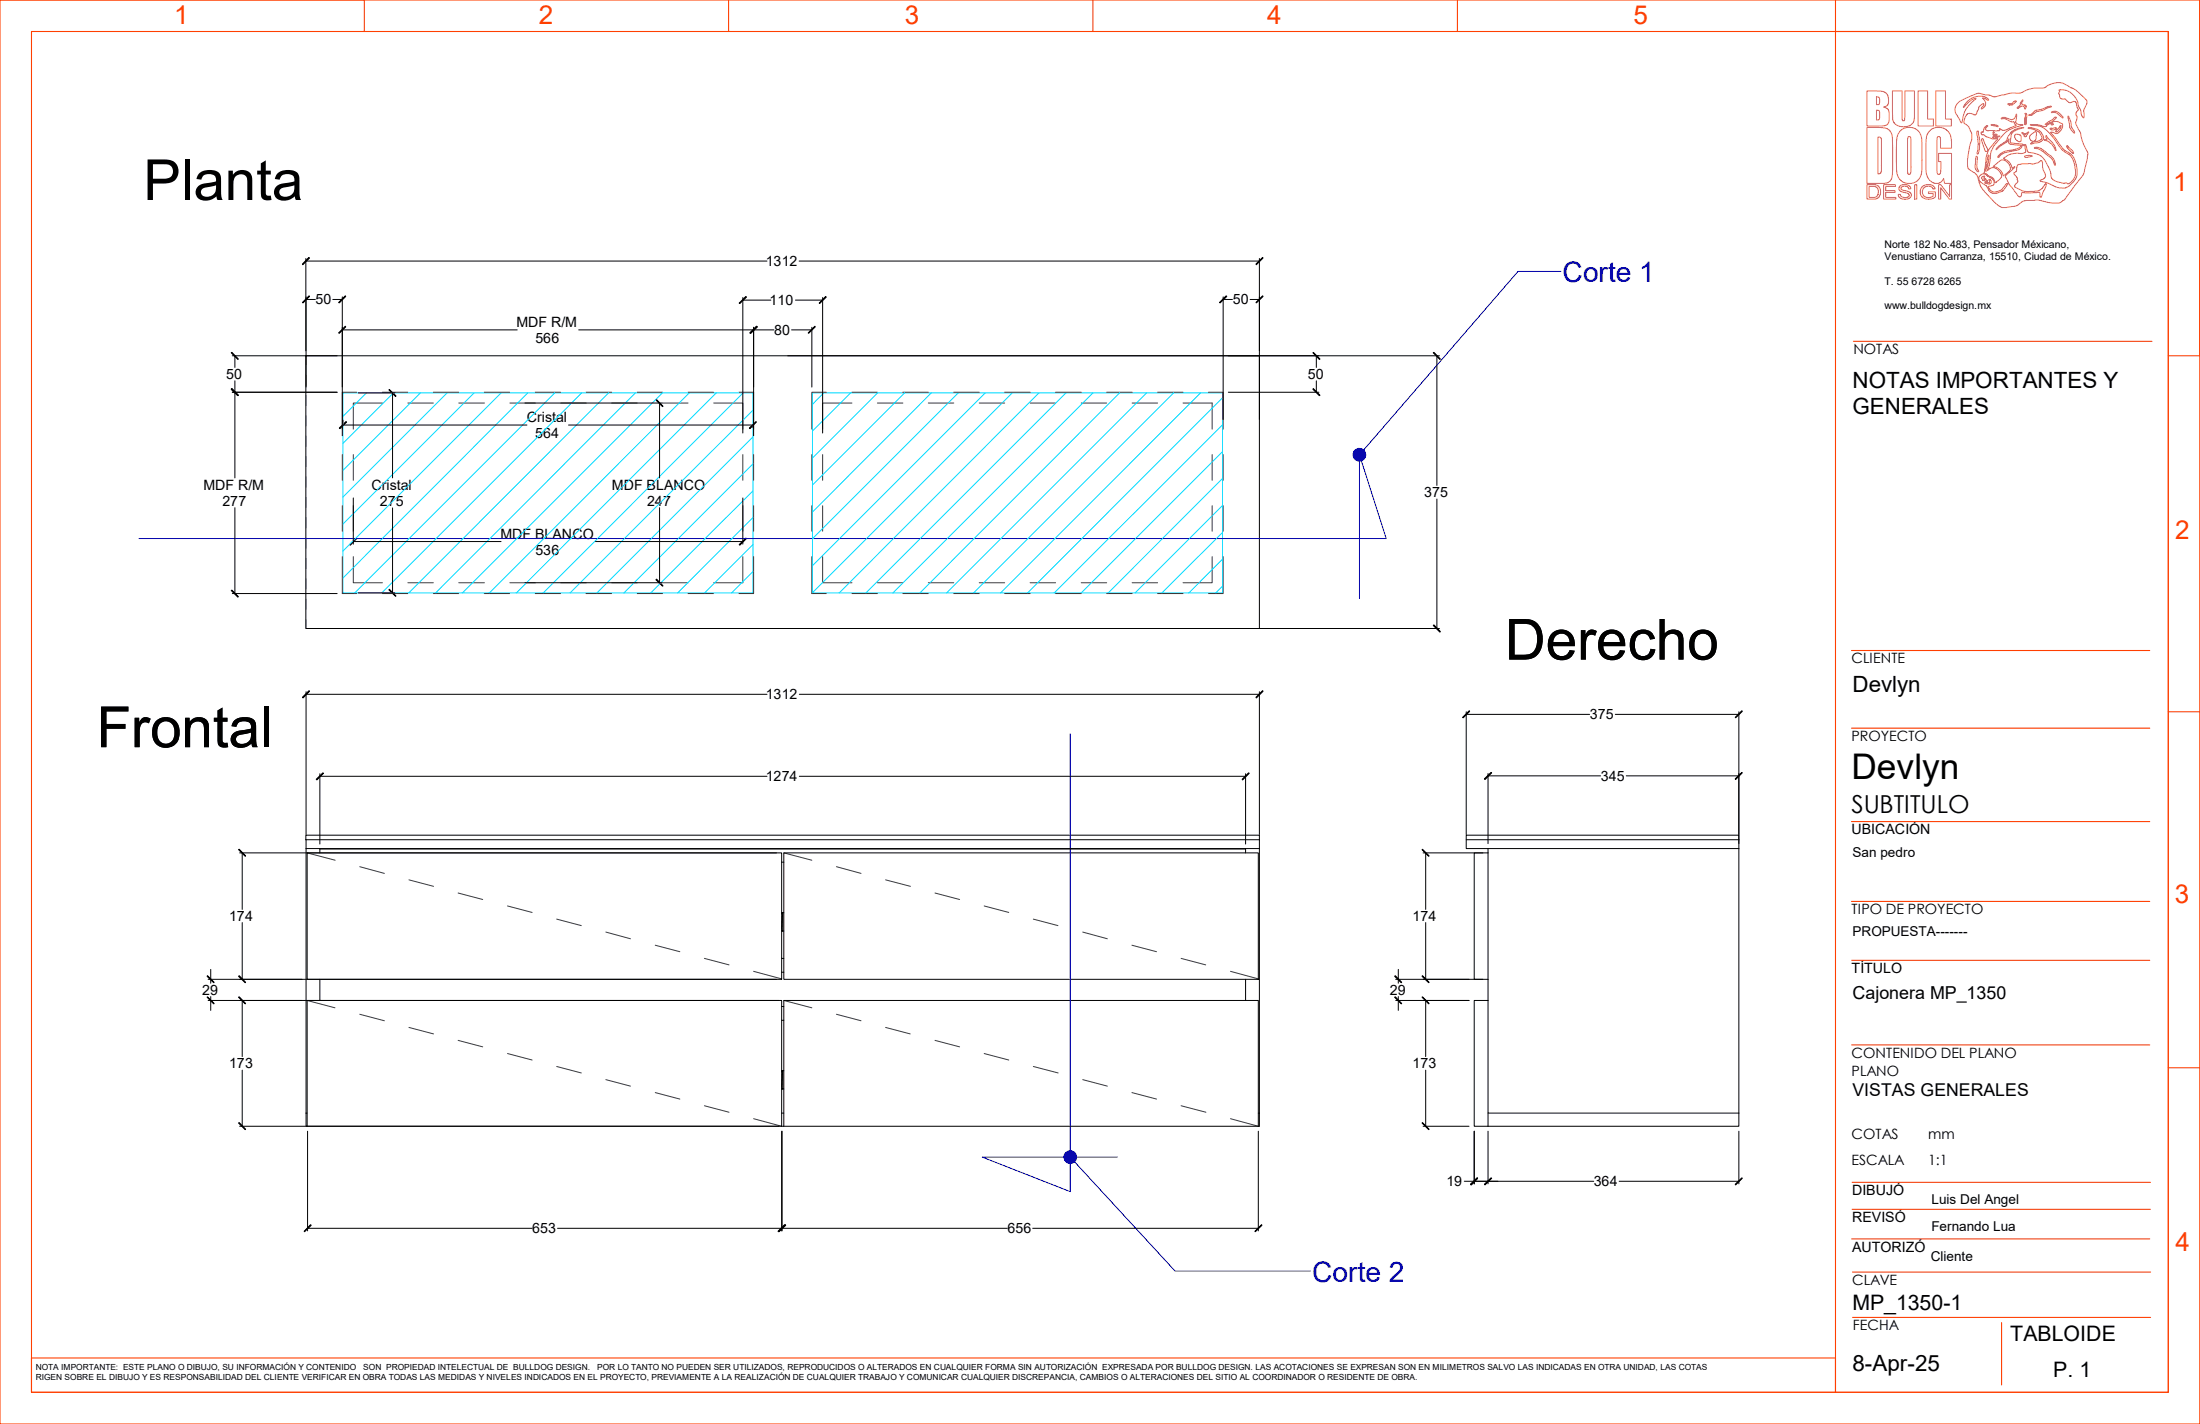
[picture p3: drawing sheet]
<svg xmlns="http://www.w3.org/2000/svg" width="432mm" height="279mm" viewBox="0 0 432 279" stroke-linecap="round" stroke-linejoin="round" font-family="sans-serif">
<g fill="#00f" stroke="#00f" stroke-width=".2">
<circle cx="210.1" cy="227" r="1.26"/>
<circle cx="266.8" cy="89.2" r="1.25"/>
</g>
<g fill="#000" stroke="#000" stroke-width=".2">
<path d="M60.6 50.5l.1 .1-1.3 1.3v-.1z" fill-rule="evenodd"/>
<path d="M60.7 58v.2l-1.2 1.2h-.1z" fill-rule="evenodd"/>
<path d="M67.8 58l.1 .2-1.3 1.2h-.1z" fill-rule="evenodd"/>
<path d="M145.1 59.5l1.3-1.3 .1 .1-1.3 1.3z" fill-rule="evenodd"/>
<path d="M162.1 58.2l.1 .1-1.3 1.3-.1-.1z" fill-rule="evenodd"/>
<path d="M240.7 58l.1 .2-1.3 1.2h-.1z" fill-rule="evenodd"/>
<path d="M246.5 59.4l1.3-1.4 .1 .2-1.3 1.2z" fill-rule="evenodd"/>
<path d="M246.5 51.8l1.3-1.3 .1 .1-1.3 1.3z" fill-rule="evenodd"/>
<path d="M45.5 76.2l1.3 1.4h-.1l-1.3-1.2z" fill-rule="evenodd"/>
<path d="M45.4 69.2l.1-.1 1.3 1.3-.1 .1z" fill-rule="evenodd"/>
<path d="M45.5 76.2l1.3 1.4h-.1l-1.3-1.2z" fill-rule="evenodd"/>
<path d="M66.5 65.3l1.3-1.3 .1 .1-1.3 1.3z" fill-rule="evenodd"/>
<path d="M76.4 76.4l1.3 1.3-.1 .1-1.3-1.3z" fill-rule="evenodd"/>
<path d="M128.7 78.5l.2-.1 1.2 1.3-.1 .1z" fill-rule="evenodd"/>
<path d="M147.2 65.3l1.3-1.3 .1 .1-1.3 1.3z" fill-rule="evenodd"/>
<path d="M147.2 65.3l1.3-1.3 .1 .1-1.3 1.3z" fill-rule="evenodd"/>
<path d="M159.9 64l.1 .1-1.3 1.3-.1-.1z" fill-rule="evenodd"/>
<path d="M257.8 76.2l1.3 1.4h-.1l-1.3-1.2z" fill-rule="evenodd"/>
<path d="M257.7 69.2l.1-.1 1.3 1.3-.1 .1z" fill-rule="evenodd"/>
<path d="M281.3 69.2l.1-.1 1.3 1.3-.1 .1z" fill-rule="evenodd"/>
<path d="M66.6 84l1.3-1.3 .1 .1-1.3 1.3z" fill-rule="evenodd"/>
<path d="M147.1 84l1.3-1.3 .1 .1-1.3 1.3z" fill-rule="evenodd"/>
<path d="M45.4 115.9l.1-.1 1.3 1.3-.1 .1z" fill-rule="evenodd"/>
<path d="M68.6 106.8l1.3-1.2 .1 .1-1.3 1.3z" fill-rule="evenodd"/>
<path d="M76.4 115.6l1.3 1.3-.1 .1-1.3-1.3z" fill-rule="evenodd"/>
<path d="M128.9 113.6l1.2 1.3-.1 .1-1.3-1.3z" fill-rule="evenodd"/>
<path d="M145.1 106.8l1.3-1.2 .1 .1-1.3 1.3z" fill-rule="evenodd"/>
<path d="M60.7 135.5v.1l-1.2 1.3-.1-.1z" fill-rule="evenodd"/>
<path d="M246.5 136.8l1.3-1.3 .1 .1-1.3 1.3z" fill-rule="evenodd"/>
<path d="M281.3 122.7l.1-.1 1.3 1.3-.1 .1z" fill-rule="evenodd"/>
<path d="M287.1 140.8l1.3-1.4 .1 .2-1.3 1.2z" fill-rule="evenodd"/>
<path d="M62.1 152.9l1.3-1.3 .1 .1-1.3 1.3z" fill-rule="evenodd"/>
<path d="M243.8 152.9l1.3-1.3 .1 .1-1.3 1.3z" fill-rule="evenodd"/>
<path d="M291.3 152.8l1.4-1.2h.1l-1.3 1.4z" fill-rule="evenodd"/>
<path d="M340.6 140.8l1.3-1.4 .1 .2-1.3 1.2z" fill-rule="evenodd"/>
<path d="M340.6 152.8l1.3-1.2h.1l-1.3 1.4z" fill-rule="evenodd"/>
<path d="M46.8 166.7l.1-.1 1.3 1.3-.1 .1z" fill-rule="evenodd"/>
<path d="M279.2 166.6l1.3 1.3-.1 .1-1.3-1.3z" fill-rule="evenodd"/>
<path d="M40.7 191.4l1.3 1.3v.1l-1.4-1.2z" fill-rule="evenodd"/>
<path d="M40.7 195.6l1.3 1.3v.1l-1.4-1.3z" fill-rule="evenodd"/>
<path d="M46.8 191.6l.1-.2 1.3 1.3-.1 .1z" fill-rule="evenodd"/>
<path d="M46.8 195.7l.1-.1 1.3 1.3-.1 .1z" fill-rule="evenodd"/>
<path d="M273.9 191.4l1.2 1.3-.1 .1-1.3-1.2z" fill-rule="evenodd"/>
<path d="M273.7 195.7l.2-.1 1.2 1.3-.1 .1z" fill-rule="evenodd"/>
<path d="M279.2 191.4l1.3 1.3-.1 .1-1.3-1.2z" fill-rule="evenodd"/>
<path d="M279.2 195.6l1.3 1.3-.1 .1-1.3-1.3z" fill-rule="evenodd"/>
<path d="M46.8 220.3h.1l1.3 1.3-.1 .1z" fill-rule="evenodd"/>
<path d="M279.2 220.3l1.3 1.3-.1 .1-1.3-1.4z" fill-rule="evenodd"/>
<path d="M288.6 232.4l1.3-1.3 .1 .1-1.2 1.3z" fill-rule="evenodd"/>
<path d="M288.6 232.4l1.3-1.3 .1 .1-1.2 1.3z" fill-rule="evenodd"/>
<path d="M291.3 232.4l1.4-1.3 .1 .1-1.3 1.3z" fill-rule="evenodd"/>
<path d="M340.6 232.4l1.3-1.3 .1 .1-1.3 1.3z" fill-rule="evenodd"/>
<path d="M61 240.3l.1 .1-1.3 1.3-.1-.1z" fill-rule="evenodd"/>
<path d="M152.8 241.6l1.3-1.3 .1 .1-1.3 1.3z" fill-rule="evenodd"/>
<path d="M152.7 241.6l1.3-1.3 .1 .1-1.3 1.3z" fill-rule="evenodd"/>
<path d="M246.3 241.6l1.3-1.3 .1 .1-1.3 1.3z" fill-rule="evenodd"/>
</g>
<g fill="none" stroke="#00dbff" stroke-width=".2">
<path d="M67.3 77.1h80.5v39.2h-80.5zM71.9 77.1l-4.6 4.6M77.2 77.1l-9.9 9.9M82.5 77.1l-15.2 15.2M87.8 77.1l-20.5 20.4M93 77.1l-25.7 25.7M98.3 77.1l-31 31M103.6 77.1l-36.3 36.3M108.9 77.1l-39.3 39.2M114.2 77.1l-39.3 39.2M119.5 77.1l-39.3 39.2M124.7 77.1l-39.2 39.2"/>
<path d="M130 77.1l-39.2 39.2M135.3 77.1l-39.2 39.2M140.6 77.1l-39.3 39.2M145.8 77.1l-39.2 39.2M159.5 77.1h80.4v39.2h-80.4zM161.7 77.1l-2.2 2.2M167 77.1l-7.5 7.5M172.3 77.1l-12.8 12.8M177.5 77.1l-18 18.1M182.8 77.1l-23.3 23.4M188.1 77.1l-28.6 28.6M193.4 77.1l-33.9 33.9"/>
<path d="M198.7 77.1l-39.2 39.2M203.9 77.1l-39.2 39.2M209.2 77.1l-39.2 39.2M214.5 77.1l-39.2 39.2M219.8 77.1l-39.2 39.2M225 77.1l-39.2 39.2M230.3 77.1l-39.2 39.2M235.6 77.1l-39.2 39.2M239.9 78.1l-38.2 38.2M147.8 96.3l-20.1 20M147.8 91l-25.3 25.3M147.8 85.7l-30.6 30.6"/>
<path d="M147.8 80.5l-35.9 35.8M239.9 99.2l-17.1 17.1M239.9 93.9l-22.4 22.4M239.9 88.6l-27.7 27.7M239.9 83.4l-33 32.9M147.8 112.1l-4.2 4.2M147.8 106.8l-9.5 9.5M147.8 101.6l-14.8 14.7M239.9 115l-1.3 1.3M239.9 109.7l-6.6 6.6M239.9 104.5l-11.9 11.8"/>
</g>
<g fill="none" stroke="#3a3a3a" stroke-width=".2">
<path d="M70 77h-2.8v7.2M75.1 79.1h-5.8v5.1M75.1 77h5M80.1 79.1h4.9M85 77h5M90 79.1h5.1M95 77h5M100.1 79.1h5M105 77h5M110.1 79.1h5M115 77h5.1M120.1 79.1h5"/>
<path d="M125.1 77h4.9M130 79.1h5M135 77h5M140.1 79.1h5.7v5.1M145 77h2.9v7.2M162.2 77h-2.9v7.2M167.2 79.1h-5.7v5.1M167.2 77h5M172.2 79.1h5M177.2 77h5M182.2 79.1h5M187.2 77h5"/>
<path d="M192.2 79.1h5M197.2 77h5M202.2 79.1h5M207.2 77h5M212.2 79.1h5M217.2 77h5M222.2 79.1h5M227.2 77h5M232.2 79.1h5.7v5.1M237.2 77h2.9v7.2M67.2 89.2v5M67.2 99.2v5"/>
<path d="M69.3 89.2v5M69.3 99.2v5M145.8 89.2v5M145.8 99.2v5M147.9 89.2v5M147.9 99.2v5M159.3 89.2v5M159.3 99.2v5M161.5 89.2v5M161.5 99.2v5M237.9 89.2v5M237.9 99.2v5"/>
<path d="M240.1 89.2v5M240.1 99.2v5M67.2 109.2v7.3h2.8M69.3 109.2v5.1h5.8M75.1 116.5h5M80.1 114.3h4.9M85 116.5h5M90 114.3h5.1M95 116.5h5M100.1 114.3h5M105 116.5h5M110.1 114.3h5"/>
<path d="M115 116.5h5.1M120.1 114.3h5M125.1 116.5h4.9M130 114.3h5M135 116.5h5M145.8 109.2v5.1h-5.7M147.9 109.2v7.3h-2.9M159.3 109.2v7.3h2.9M161.5 109.2v5.1h5.7M167.2 116.5h5M172.2 114.3h5M177.2 116.5h5"/>
<path d="M182.2 114.3h5M187.2 116.5h5M192.2 114.3h5M197.2 116.5h5M202.2 114.3h5M207.2 116.5h5M212.2 114.3h5M217.2 116.5h5M222.2 114.3h5M227.2 116.5h5M237.9 109.2v5.1h-5.7M240.1 109.2v7.3h-2.9"/>
<path d="M60.3 167.3l5.5 1.5M70.6 170.1l4.8 1.3M80.3 172.6l4.8 1.3M89.9 175.2l4.8 1.3M99.6 177.8l4.8 1.2M153.8 167.3l5.5 1.5M164.2 170.1l4.8 1.3M173.8 172.6l4.9 1.3M183.5 175.2l4.8 1.3M193.2 177.8l4.8 1.2M60.3 196.3l5.4 1.4M70.6 199l4.8 1.3"/>
<path d="M109.3 180.3l4.8 1.3M118.9 182.9l4.8 1.3M128.6 185.5l4.8 1.2M138.3 188l4.8 1.3M147.9 190.6l5.5 1.5M153.8 196.3l5.5 1.4M164.2 199l4.8 1.3M202.8 180.3l4.8 1.3M212.5 182.9l4.8 1.3M222.2 185.5l4.8 1.2M231.8 188l4.8 1.3M241.5 190.6l5.5 1.5"/>
<path d="M80.3 201.6l4.8 1.3M89.9 204.1l4.8 1.3M99.6 206.7l4.8 1.3M109.3 209.3l4.8 1.2M118.9 211.8l4.8 1.3M128.6 214.4l4.8 1.2M138.3 217l4.8 1.2M147.9 219.5l5.5 1.5M173.8 201.6l4.8 1.3M183.5 204.1l4.8 1.3M193.2 206.7l4.8 1.3M202.8 209.3l4.9 1.2"/>
<path d="M212.5 211.8l4.8 1.3M222.2 214.4l4.8 1.2M231.8 217l4.9 1.2M241.5 219.5l5.5 1.5"/>
</g>
<g fill="none" stroke="#8c8c8c" stroke-width=".2">
<path d="M60.1 69.8v1.8M60.1 73.6v2M60.1 77.6v2M60.1 81.6v2M60.1 85.6v2M60.1 89.6v2M60.1 93.6v2M60.1 97.6v2M60.1 101.6v2M60.1 105.6v2M60.1 109.6v2M60.1 113.6v2"/>
<path d="M60.1 117.6v1.9M60.1 121.6v1.7"/>
</g>
<g fill="none" stroke="#000" stroke-width=".2">
<path d="M60 50.7v18.1M60 51.2h90.5M60.1 58.3v17.6M60.1 58.8h1.8M65.3 58.8h1.9M67.2 58.3v27.2M145.8 58.4v26.6M145.8 58.9h5.5M156.1 58.9h5.4M156.8 51.2h90.4M161.5 58.4v26.6M240.1 58.3v24"/>
<path d="M240.1 58.8h1.8M245.4 58.8h1.8M247.2 50.7v31.6M45.6 77h20.6M45.6 69.8h20.6M46.1 69.8v2.3M46.1 74.7v19.1M60 69.8h187.2v53.5h-187.2zM67.2 64.7h34.3M70.3 77.1h7.2M77 77.1v16.7M103 79.1h27"/>
<path d="M113.6 64.7h38.3M129.5 79.1v14.7M147.9 64.2v21.3M154.6 69.8h127.9M155.4 64.7h3.9M159.3 64.2v11.7M241.1 77h17.8M258.4 69.8v2.3M258.4 74.7v2.3M282 69.8v25.4M46.1 99.6v16.9M67.3 82.4v.5"/>
<path d="M67.3 83.4h36.1M69.3 97.7v9.1M77 99.7v16.6M111.6 83.4h36.2v.5M129.5 99.6v14.7M145.8 97.7v9.1M282 97.9v25.4M45.6 116.5h20.6M69.3 106.3h29M70.3 116.3h7.2M103 114.3h27M116.9 106.3h28.9"/>
<path d="M60.1 135.7v28M60.1 136.2h90.4M154.6 123.3h127.9M156.9 136.2h90.3M247.2 135.7v28M287.8 139.7v24M341.3 139.7v78.7M62.8 151.8v13.8M62.8 152.3h87.7M156.9 152.3h87.6M244.5 151.8v13.8M287.8 140.2h24.2"/>
<path d="M292.1 151.8v13.7M292.1 152.2h22.1M317 140.2h24.3M319.2 152.2h22.1M47 167.3h105.4M47.5 167.3v11.1M60 163.9h187.2v.9h-187.2zM60.1 166.5h187.1M60.1 164.8v53.6M60.3 167.3h93.1v24.9h-93.1zM62.8 166.5v.8M62.8 166.6h181.7"/>
<path d="M153.4 179.1h.2v3.6M153.4 179.3l.2-.2-.2 3.1M153.4 169.2h.4M153.6 179.1h.2M153.8 167.3h93.2v24.9h-93.2zM244.5 166.5v.8M247.2 164.8v56.2h-200.2M279.3 167.3h11.7M279.8 167.3v11.1M287.8 164.8h53.5v-.9h-53.5v2.6h4.3M292.1 167.3h-2.8v24.9h2.8M292.1 166.5h49.2"/>
<path d="M292.1 166.5v29.8M40.9 196.3h112M40.9 192.2h111.5M41.4 190.2v2.7M41.4 195.5v2.7M47.5 181v11.2M47.5 196.3v11M62.8 196.3h-2.5v24.7h-.2v-2.6M62.8 196.3h90.6v24.7M62.8 196.3h.1M62.8 192.2v4.1M153.4 182.5l.2 .2h-.2h.4"/>
<path d="M153.4 190.8h.4M153.4 188h.4M153.4 197.5h.4M244.5 192.2v4.1M273.9 196.3h14.4M273.9 192.2h17.1M274.4 190.2v2.7M274.4 195.5v2.7M279.8 181v11.2M279.8 196.3v11M292.1 196.3v22.1h49.2M292.1 196.3h-2.8v24.7h2.8"/>
<path d="M47.5 210v11M60.1 218.4h.2M153.4 213.4l.2 .3h-.2h.4M153.4 210.3l.2-.2-.2 3.2M153.4 210.1h.2v3.6M153.4 218.4h.4M153.4 200.2h.4M153.6 210.1h.2M247 218.4h.2M279.8 210v11M292.1 218.4v2.6M341.3 218.4v2.6h-49.2"/>
<path d="M60.4 222v19.5M153.4 222v19.5M153.5 222v19.5M153.8 221v-24.7h93.2v24.7M247 222v19.5M279.3 221h9M287.4 231.8h25.4M289.3 222v10.3M292.1 222v10.3M317.8 231.8h23.5M341.3 222v10.3M60.4 241h44"/>
<path d="M109.4 241h88.3M202.7 241h44.3"/>
</g>
<path d="M306.4 53.3h-8.5l-31.1 35.9M27.3 105.7h244.8l-5.3-16.5v28.2M210.1 144v89.8l-17.3-6.8h26.5M210.1 227l20.5 22.4h26.6" fill="none" stroke="#00f" stroke-width=".2"/>
<g fill="none" stroke="#c66" stroke-width=".2">
<path d="M366.4 17.8l3 .1 .6 .2 .5 .5 .2 .8-.1 1.1-.3 .3-.6 .2 .7 .3 .4 .5v1.8l-.1 .4-.4 .5-.9 .2h-3zM368.3 19h.1a.55 .55 0 0 1 .5 .8v.4a.32 .32 0 0 1-.4 .3h-.2zM371.4 17.8h1.9v5.5a.3 .3 0 0 0 .3 .4 .3 .3 0 0 0 .2-.5l.1-5.4h1.9l-.1 5.8-.2 .5-.6 .5-1.1 .3-.9-.1-.7-.3-.4-.3-.3-.6zM376.5 17.8h1.8v5.6h1.2v1.3h-3zM379.9 17.8h1.9v5.6h1.2v1.3h-3.1zM384.6 19.9l3.6-1.6 1.5 .3 .9 .1 1 .3 2.9-.7h2l1.3-.6 1.2-.4 2.3-.1 .7-.5a4.1 4.1 0 0 1 2.6-.4l2.9 1.4 2 1.9 .1 .7-.6 1.2v1.6l-.4-.5-.2-1-.4-.7-.2-1-.6-1-1.2-1-.4-.2-1-.1a.23 .23 0 0 0-.4 0 .23 .23 0 0 0 .1 .3l-.2 .5 .3 .9 .9 .1 .8 .8 .9-.3 .4 .1 .4 1.2a.46 .46 0 0 1-.2 .7l-.1 .7 .2 .5-.3 1.2 1 1.9a6 6 0 0 0 .8 2.5l.5 1.2 .1 .5-.9 3.8-3.6 4.9-.9 .7h-.5a10.1 10.1 0 0 1-3.7-.5l-2.8 .1-1.9 1.1-1.7 .2h-1l-1-.7-2.2-2.3-.9-1.3-.8-2.2-1.7-1.2v-1.6l.4-2.7 .4-1.3v-1.2l-.6-1.3-.9-.7v-.7l.4-.9 .4-.3h.6l.6 .3 .3-.1 .7-1.6 .6-.5a.21 .21 0 0 1 .3 0 .21 .21 0 0 1-.1 .3l-.4 .7 .6-.4 .2-.5v-.4l-.6-.9h.3l.7 .5 .2-.1v-.2l-1-.5h-1.1l-.9 .2-.9 .6-.6 .6-.4 .8 1.5-1.5 .9-.3-.8 .8a5 5 0 0 0-1.6 2.5l-.3 1.4-.2 .1-1-1.8-.2-.6 .1-.9zM397 19.6v.3l-.2 .4 .2 .2 .5 .2 .2 .2-.1 .2a.19 .19 0 0 1-.2 .2 .19 .19 0 0 1-.1-.3l-.6-.2-.5 .4a.15 .15 0 0 1-.2 .1 .15 .15 0 0 1-.1-.2 .15 .15 0 0 1 .2-.1l.4-.4v-.4zM366.4 25l3.7 .1 .6 .3 .6 .8 .1 .9 .1 1.8-.1 5.3-.2 1.1-.7 .6-.6 .1h-3.5zM366.4 36.2h1.7l.8 .5 .2 .5v.7l-.2 .7-.3 .3-.6 .2h-1.6zM366.9 36.6h1.1l.5 .3 .2 .9-.1 .5-.3 .3-.3 .1h-1.1zM368.3 21.6h.1a.41 .41 0 0 1 .5 .5v1.2l-.3 .2h-.3zM368.6 26.9l.5 .1 .2 .3v6.2l-.1 .4-.4 .2h-.2z"/>
<path d="M369.7 36.2h2.3v.4h-1.9v.8h1.8v.4h-1.8v.9h2v.4h-2.4zM372.9 36.5l.5-.3h.8l.7 .5 .1 .3-.4 .1-.1-.4-.5-.2-.6 .1-.3 .3 .1 .3 1.4 .4 .5 .3v.6l-.3 .4-1 .2-.6-.1-.5-.3-.1-.6h.4l.2 .5 .6 .2 .6-.1 .3-.3v-.3l-.2-.2-1.3-.3-.4-.3-.1-.5zM373 25.7l.5-.5 .6-.1h1.4l.5 .2 .6 .5 .5 1.2v7l-.2 .7-.4 .6-1.1 .6-1.1 .1-.9-.3-.5-.5-.6-1.1-.1-6.4 .2-1.1zM374.5 26.8a.37 .37 0 0 1 .5 .1 .37 .37 0 0 1 .1 .4l-.1 6.7a.3 .3 0 0 1-.4 .2 .3 .3 0 0 1-.2-.4v-6.5zM375.8 36.2h.4v2.9h-.4zM377.1 36.7l1-.5h.8l.5 .2 .4 .6-.4 .1-.2-.4-.5-.2h-.5l-.5 .2-.3 .6-.1 .6 .5 .7 .8 .2 .8-.3v-.5h-.9v-.4h1.4v1.1l-.5 .2-.8 .2-1.2-.3-.5-.8v-.7zM379 25.4l.6-.3 1-.1 .9 .1 .7 .5 .7 1 .1 2.5h-2.1l-.1-1.9a.34 .34 0 0 0-.3-.4 .34 .34 0 0 0-.3 .5v6.6a.37 .37 0 0 0 .5 .3 .37 .37 0 0 0 .2-.5l.1-2h-.5v-1.6h2.5v5.9h-1.3l-.2-1-.6 .8-.5 .2-.8-.1-.8-.5-.5-.7-.3-1.6v-5.7l.2-1zM380.5 36.2h.4l1.8 2.3v-2.3h.3v2.9h-.4l-1.7-2.3v2.3h-.4zM387.8 30.8a.18 .18 0 0 1 .3-.1 .18 .18 0 0 1 0 .3l-.1 1.6 .3 .8a.18 .18 0 0 1 0 .3 .18 .18 0 0 1-.3-.1l-.4-.7zM388 25.7h.3l.1 .8a6.3 6.3 0 0 1 0 3.3l-.1 .2a.16 .16 0 0 1-.1 .2 .16 .16 0 0 1-.2-.2l.3-1.6zM388.5 34.6l.5-.4 .5-.1 1.4 .8 .4 .6 .1 .6-.2 .3-.7 .1a.22 .22 0 0 0-.3 .2 .22 .22 0 0 0 .2 .3l.7 .6h.8l1-.3 .8-1.1a.17 .17 0 0 1 .2-.2 .17 .17 0 0 1 .1 .3l-1 1.2-1.3 .5-.6-.1-.7-.5-.6-1-1.2-.8-.2-.3zM389 34.7l.4-.2 .2 .2a.33 .33 0 0 0-.1 .5l.2-.1 .2 .3a.17 .17 0 0 1 .2 .2 .17 .17 0 0 1-.2 .1 .17 .17 0 0 1-.2-.1l-.6-.3-.2-.3z"/>
<path d="M389 27.2l.3 .1 .3 .9 .6 1.1-.1 .2a.29 .29 0 0 1-.2 .2 .29 .29 0 0 1-.3-.2l-.7-2zM389.6 24.9l.4-.3 .1 .1-.4 .6v.2l.4 .2h2.3l.1-.5 .4 .3 .6 .1 2.2-1-.3-.3a.34 .34 0 0 0-.1-.4 .34 .34 0 0 0-.5 0l-1.1-.6h-.6a.18 .18 0 0 1-.2 .1 .18 .18 0 0 1-.1-.2 .18 .18 0 0 1 .2-.1l.6-.1 1.3 .5 .5-.2 .4-.9v.5l-.2 1 .1 .3 .6 .3 .7-.1v.2l-2 .6-1 .5-.8 .7-1.9 2.2-.6 1.3-.4 3.2a.19 .19 0 0 1-.3 .2 .2 .2 0 0 1 0-.4l.3-1.4 .1-1.1-.2 .1-.1 .6-.4 2.5 1.1-.7h.6l.9 .5 .6 .9-.1 .5-1 1-.2 .1-.3-.8-.3-.3-.7-.3-.6-.5h-.3l.3-1.4 .1-1.5 .4-1.5 1.9-2.4-1 .1-1-.4-.8-.5a.31 .31 0 0 1-.4-.1 .31 .31 0 0 1 .1-.4 .2 .2 0 0 0 .3 0 .2 .2 0 0 0 0-.3zM389.6 35.8l.7 .1a.38 .38 0 0 0 .1-.7h.2l.2 .3-.1 .5-.5 .1-.6-.1zM390.2 29.6h.1M390.8 24.5h.7l.5 .1 .2 .2zM391.2 26.3l.4 .1a.21 .21 0 0 1 .3-.1 .21 .21 0 0 1 0 .4 .21 .21 0 0 1-.3-.1h-.3zM391.2 26.8l1.3-.1-.1 .1-.8 .3h-.4zM391.3 32.6l1.4-1.1 .5-.1 .9 .5 .4 .7 .1 .6-.3 .5-1.2 .8-.3-.9-.8-.7-.8-.2zM392.6 30.2l.7-.4 2.4-.5 1.1-.6-.3 .5-.4 .2-2.7 .6-1.1 .8a.15 .15 0 0 1-.1 .1 .15 .15 0 0 1-.2-.2 .15 .15 0 0 1 .2-.1zM394.1 20.4h.7l.5-.5a.2 .2 0 0 1 .2-.1 .2 .2 0 0 1 .2 .2l-.8 .6h-.6zM394.7 25.9l1-.6 1.5-.3-1.5 .5-.8 .6-.2 .4-.1 1.5 3 .4 .5 1.4 1.9 .5 .6 .3 .7 .7 1 1.8 .3 1.7 .2 .3 1.1 .6 1.1 .3 .7-.1a.73 .73 0 0 0 .9-.3l.5-.7 .3-.7-.2-2-.5-1.3-.6-.6-1.5-1-1.4-2.1-1.8-1.8-.9-.6-1.9-.2-.1-.1h1.5l1.5 .3 1.5-.9 .8-.1 .4 .2a.73 .73 0 0 1 .6 .5 .73 .73 0 0 1-.2 .8l-.3 .6-.4 .3h-.4l-.7-.3-.3 .1 2.5 3.3 1.6 1.1 .6 1a5.9 5.9 0 0 1 .4 3.3l-.7 1.1-.8 .7-.7 .4-1.5-.1-2.2-.9-1.2-.3-.1-.2 .7-.3 .4-.5-.1-.5-.4-.9-.1-1.4a.24 .24 0 0 0-.2-.2 .24 .24 0 0 0-.3 0l-.4 .4-1 .2-.8-.1-1.8 .2a.8 .8 0 0 0-.6 1l-.1 .4-.4 .2 .1 .3 .5 .7v.4l.2 .2-.6 .7a.31 .31 0 0 0-.1 .3 .31 .31 0 0 0 .2 .3l1.3 .7h.4h2.5l1-.5 .6-.9h.3l-1.1 2.6-.2-.1-.1-.9-3.1 .1a.36 .36 0 0 0-.4 .1 .36 .36 0 0 0-.1 .4v.2a.35 .35 0 0 1-.6-.1l-1.7-2.2-.8-1.5 1.9-2-.6 .3-.1-.5-.5-.8-1.1-.6 1.4-.9 1.1-.1h1.1l.7-.2 .1-.1-.1-1.2-3-.3-.2-.3v-.7l-.4 .6-2.1 1.5 .5-.8 1.5-1 .4-.9zM395.5 26.5l.6-.2 .5 .3 .1 1-.1 .2h-.4l-.4-.2-.4-.6z"/>
<path d="M396.8 26l.8 .3 .5-.4-.3 .5a.34 .34 0 0 1-.3 .4 .34 .34 0 0 1-.3-.4zM397.3 26.7l.1 .1zM397.3 26.2h.1M397.4 20.7h.1M397.4 26.8h.1M397.4 21.3h.1M397.4 23.6l.1 .4zM397.4 26.3h.1M397.4 30.6l.7-.1 .8 .1-.9 .2a.32 .32 0 0 1-.4 .1 .32 .32 0 0 1-.2-.3zM397.5 26.3h.1M397.5 24.3v.1zM397.5 23.2l-.1 .4z"/>
<path d="M397.5 24.4h.1M397.5 21.3h.1M397.5 26.8h.1M397.5 23.1h.1M397.5 20.7l.1 .1zM397.5 22.2l.3 .2-.2 2.1-.1-.1-.1-.5zM397.6 26.8h.1M397.6 20.8l.1 .1zM397.6 26.2h.1M398.1 25.1h.7l1.3 .4 .6 .5 .4 .8v.5l-.6 .6-1.6 .3a.16 .16 0 0 1-.2 .1 .16 .16 0 0 1-.1-.2 .16 .16 0 0 1 .1-.1l1.6-.4 .4-.3 .1-.4-.7-1.1zM398.2 22.5l.5-.1 .9-.8 1.2-.2 1.3-.5h.5l-1.8 .8-1 .2-.9 .7h-.7zM398.4 26.6l.9-.7a.26 .26 0 0 1 .3 0 .26 .26 0 0 1 .1 .3l-.1 1-.3 .5h-.5l-.3-.3-.1-.2z"/>
<path d="M399.3 29l.4-.1 .7 .1 2.1 1.6 .7 .8 .2 .9h-.2l-.3-.9-.5-.6-1.5-1.1-.8-.5-.7-.1zM401.4 24.4l1.4-.9 .3-.3a.24 .24 0 0 1 .3-.2 .24 .24 0 0 1 .2 .2l-.7 .6-1.1 .6zM401.5 26.6l1.7 1.8 .3 1.1-.9-1.3-.6-.5-.8-.2 .6-.2-.3-.4zM402.4 25.1h.9a.18 .18 0 0 1 .3 0 .18 .18 0 0 1-.2 .3l-.8 .1-.2-.2zM402.6 24.4l.1-.1a.15 .15 0 0 1 .1-.1 .15 .15 0 0 1 .2 .2 .15 .15 0 0 1-.2 .1zM402.6 22l.3-.2h.7l.9 .6 .4 .7-.1 .1-1.3-1.1zM404.3 24.8l.2-.2v.5l-.8 .8a.2 .2 0 0 1-.2-.2 .2 .2 0 0 1 .2-.2l.4-.4zM405.6 28.6h.2l1.1 1.1 .1 .4-1.3-1.1zM405.9 22.8l.5 1.1 .1 .9 .6 1 .1 .3-1-1.1z"/>
<circle cx="391.3" cy="26" r=".13"/>
</g>
<g fill="none" stroke="#ff3f00" stroke-width=".21">
<path d="M0 0h431.8v279.4h-431.8zM0 0h71.5v6.2M6.2 6.2h419.4v267h-419.4zM143 0v6.2M214.5 0v6.2M286 0v6.2M360.3 6.2h65.3v267h-65.3zM360.3 0v6.2M431.8 0v69.8h-6.2M363.8 67h58.6M363.4 127.6h58.5M425.6 139.7h6.2"/>
<path d="M363.4 142.9h58.5M363.4 161.2h58.5M363.4 176.9h58.5M363.4 188.4h58.5M363.4 205h58.5M425.6 209.5h6.2M363.5 232h58.6M363.5 237.3h58.6M363.4 243.1h58.5M363.6 258.5h58.5M363.6 249.6h58.5M392.9 259.5v12.2"/>
<path d="M6.2 266.4h354.1v6.8h-354.1z"/>
</g>
<g font-size="11.1">
<text x="28.1" y="39.2">Planta</text>
<text x="295.4" y="129.4">Derecho</text>
<text x="18.9" y="146.6">Frontal</text>
</g>
<text font-size="6.9" x="363.4" y="152.8">Devlyn</text>
<g font-size="5.5" fill="#00f">
<text x="306.7" y="55.3">Corte 1</text>
<text x="257.5" y="251.5">Corte 2</text>
</g>
<g font-size="5.1" fill="#ff3f00">
<text x="34.2" y="4.7">1</text>
<text x="105.8" y="4.7">2</text>
<text x="177.6" y="4.7">3</text>
<text x="248.7" y="4.7">4</text>
<text x="320.6" y="4.7">5</text>
<text x="426.5" y="37.5">1</text>
<text x="426.9" y="105.8">2</text>
<text x="426.8" y="177.2">3</text>
<text x="427" y="245.5">4</text>
</g>
<text font-size="4.9" x="363.4" y="159.6">SUBTITULO</text>
<g font-size="4.4">
<text x="363.6" y="76.2">NOTAS IMPORTANTES Y</text>
<text x="363.6" y="81.3">GENERALES</text>
<text x="363.6" y="135.8">Devlyn</text>
<text x="363.6" y="269.1">8-Apr-25</text>
</g>
<g font-size="4.2">
<text x="363.6" y="257">MP_1350-1</text>
<text x="394.5" y="263.2">TABLOIDE</text>
<text x="403" y="270.1">P. 1</text>
</g>
<g font-size="3.5">
<text x="363.6" y="195.9">Cajonera MP_1350</text>
<text x="363.6" y="215">VISTAS GENERALES</text>
</g>
<g font-size="2.8">
<text x="150.3" y="52.2">1312</text>
<text x="61.9" y="59.7">50</text>
<text x="151" y="59.9">110</text>
<text x="242" y="59.7">50</text>
<text x="101.3" y="64.1">MDF R/M</text>
<text x="151.9" y="65.7">80</text>
<text x="105.1" y="67.3">566</text>
<text x="363.8" y="69.5">NOTAS</text>
<text x="44.4" y="74.4">50</text>
<text x="256.7" y="74.4">50</text>
<text x="103.4" y="82.8">Cristal</text>
<text x="105" y="86">564</text>
<text x="39.9" y="96.1">MDF R/M</text>
<text x="43.6" y="99.3">277</text>
<text x="72.9" y="96.1">Cristal</text>
<text x="74.5" y="99.3">275</text>
<text x="120.1" y="96.1">MDF BLANCO</text>
<text x="127" y="99.3">247</text>
<text x="279.5" y="97.6">375</text>
<text x="98.2" y="105.7">MDF BLANCO</text>
<text x="105.1" y="108.9">536</text>
<text x="363.4" y="130.1">CLIENTE</text>
<text x="150.3" y="137.2">1312</text>
<text x="312" y="141.1">375</text>
<text x="363.4" y="145.4">PROYECTO</text>
<text x="150.3" y="153.3">1274</text>
<text x="314.2" y="153.2">345</text>
<text x="363.4" y="163.7">UBICACIÓN</text>
<text x="363.4" y="179.4">TIPO DE PROYECTO</text>
<text x="45" y="180.7">174</text>
<text x="277.2" y="180.7">174</text>
<text x="363.4" y="190.9">TÍTULO</text>
<text x="39.7" y="195.2">29</text>
<text x="272.8" y="195.2">29</text>
<text x="45" y="209.6">173</text>
<text x="277.2" y="209.6">173</text>
<text x="363.4" y="207.5">CONTENIDO DEL PLANO</text>
<text x="363.4" y="211">PLANO</text>
<text x="363.4" y="223.5">COTAS</text>
<text x="378.4" y="223.5">mm</text>
<text x="283.9" y="232.8">19</text>
<text x="312.8" y="232.8">364</text>
<text x="363.4" y="228.5">ESCALA</text>
<text x="378.4" y="228.5">1:1</text>
<text x="363.5" y="239.8">REVISÓ</text>
<text x="363.5" y="234.5">DIBUJÓ</text>
<text x="104.5" y="242">653</text>
<text x="197.7" y="242">656</text>
<text x="363.5" y="245.6">AUTORIZÓ</text>
<text x="363.5" y="252.1">CLAVE</text>
<text x="363.7" y="261">FECHA</text>
</g>
<g font-size="2.7">
<text x="363.6" y="168.1">San pedro</text>
<text x="363.6" y="183.7">PROPUESTA-------</text>
<text x="379.1" y="236.3">Luis Del Angel</text>
<text x="379.1" y="241.6">Fernando Lua</text>
<text x="379" y="247.4">Cliente</text>
</g>
<g font-size="2.1">
<text x="369.9" y="48.7">Norte 182 No.483, Pensador Méxicano,</text>
<text x="369.9" y="51.1">Venustiano Carranza, 15510, Ciudad de México.</text>
<text x="369.9" y="55.9">T. 55 6728 6265</text>
<text x="369.9" y="60.7">www.bulldogdesign.mx</text>
</g>
<g font-size="1.6">
<text x="7" y="268.9">NOTA IMPORTANTE: ESTE PLANO O DIBUJO, SU INFORMACIÓN Y CONTENIDO</text>
<text x="71.3" y="268.9">SON PROPIEDAD INTELECTUAL DE BULLDOG DESIGN.</text>
<text x="117.2" y="268.9">POR LO TANTO NO PUEDEN SER UTILIZADOS, REPRODUCIDOS O ALTERADOS EN CUALQUIER FORMA SIN AUTORIZACIÓN EXPRESADA POR BULLDOG DESIGN. LAS ACOTACIONES SE EXPRESAN SON EN MILIMETROS SALVO LAS INDICADAS EN OTRA UNIDAD, LAS COTAS</text>
<text x="7" y="270.8">RIGEN SOBRE EL DIBUJO Y ES RESPONSABILIDAD DEL CLIENTE VERIFICAR EN OBRA TODAS LAS MEDIDAS Y NIVELES INDICADOS EN EL PROYECTO, PREVIAMENTE A LA REALIZACIÓN DE CUALQUIER TRABAJO Y COMUNICAR CUALQUIER DISCREPANCIA, CAMBIOS O ALTERACIONES DEL SITIO AL COORDINADOR O RESIDENTE DE OBRA.</text>
</g>
</svg>
